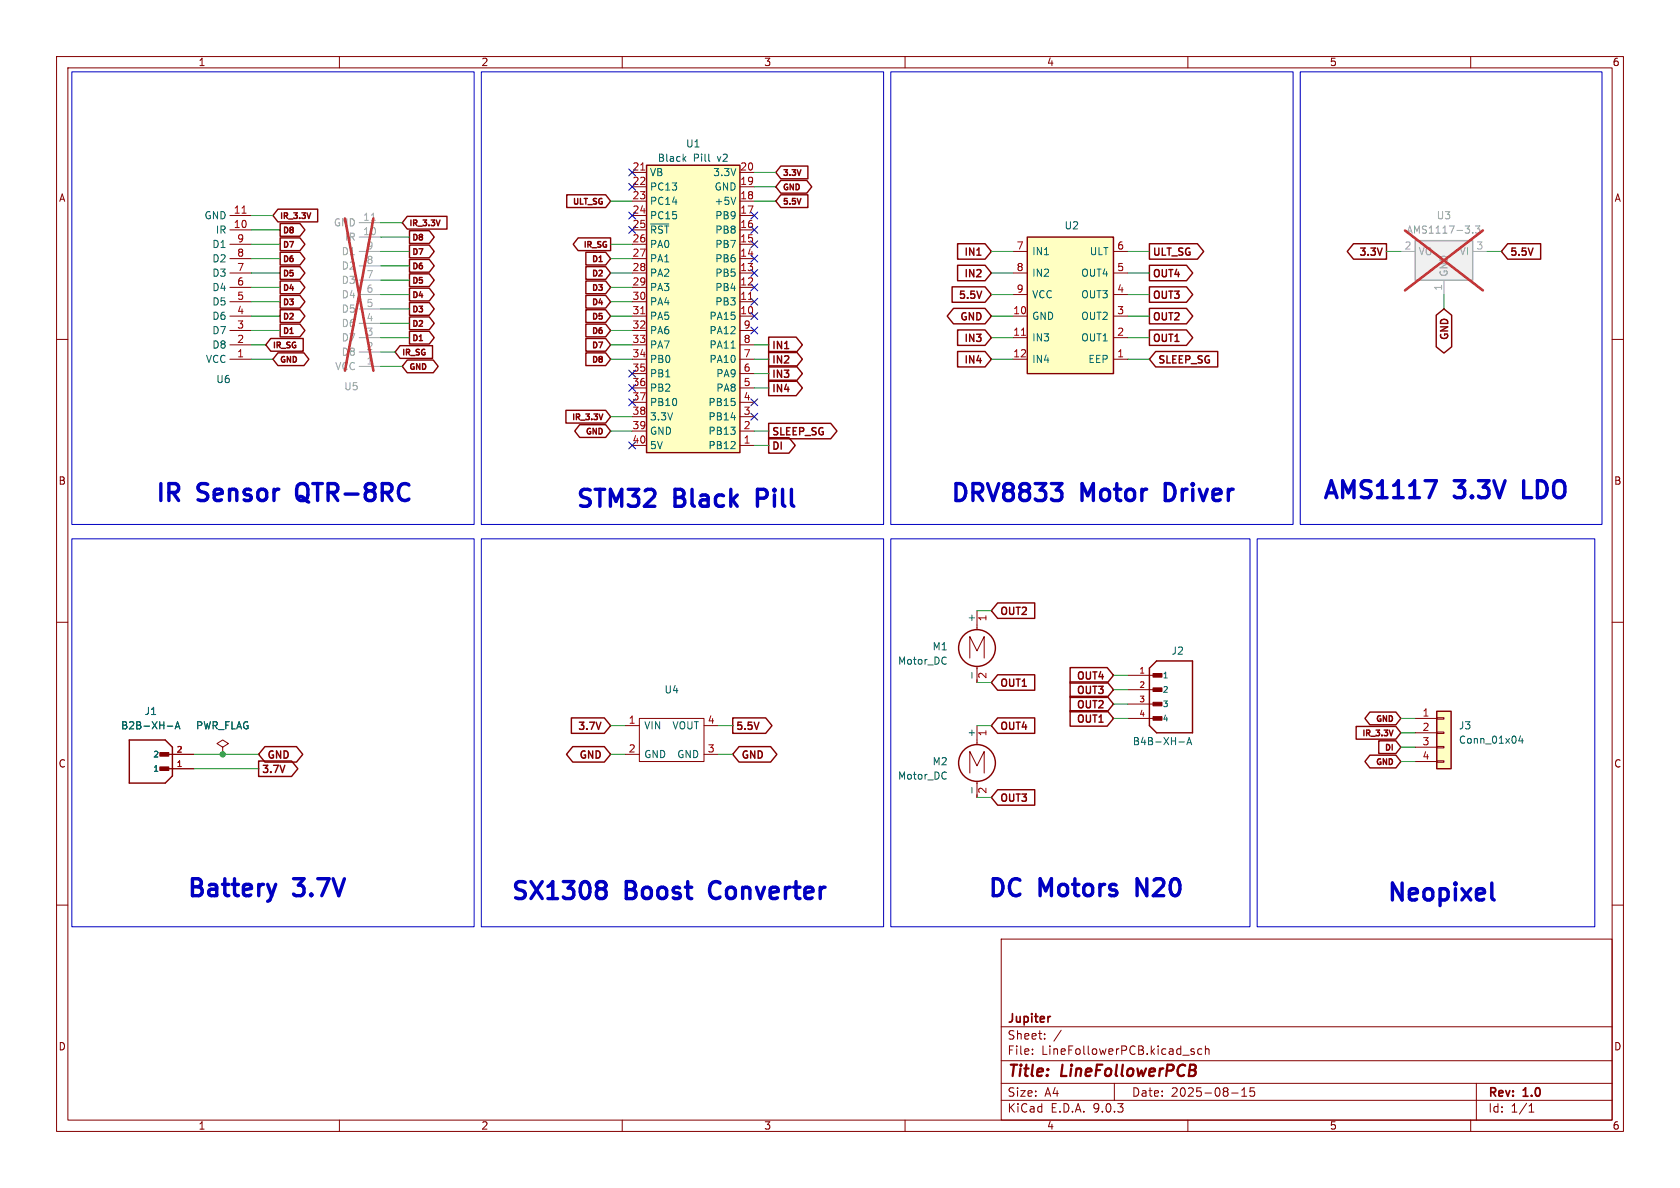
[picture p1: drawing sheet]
<svg xmlns="http://www.w3.org/2000/svg" width="297mm" height="210mm" viewBox="0 0 297 210" stroke-linecap="round" stroke-linejoin="round" font-family="sans-serif">
<g fill="none" stroke="#840000" stroke-width=".18">
<path d="M10 10h277v190h-277zM12 12h273v186h-273zM60 10v2M110 10v2M160 10v2M210 10v2M260 10v2M10 60h2M285 60h2M10 110h2M171.4 116.3v-3.8l1.3 2.6 1.3-2.6v3.8M172.7 108v3.3"/>
<path d="M172.7 117.8v2.9M199.4 119.4h5.1M285 110h2M171.4 136.7v-3.9l1.3 2.6 1.3-2.6v3.9M172.7 128.3v3.3M172.7 138.1v2.9M199.4 121.9h5.1M199.4 124.5h5.1M199.4 127h5.1M10 160h2M177 166h108v32h-108zM285 160h2"/>
<path d="M60 198v2M110 198v2M160 198v2M177 194.5h108M177 191.5h108M177 187.5h108M177 181.5h108M182.5 186.3v.1M182.5 185.5v.1M184.7 183.6v.1M184.7 182.8v.1M187.6 182.1l-1.3 2"/>
<path d="M197 191.5v3M210 198v2M210.6 185.8l.5 .2 .1 .1-.1 .2-.4 .1M210.6 185.5h.5M212.5 185.5l-.5-.1-.3 .3v.4l.2 .2h.6M213.1 185.5l.2-.1 .4 .1v.9M213.1 184.9v1.5M217.7 193.2h1.2M219.5 193.8h.9M219.5 192.7l.5-.4v1.5M221.7 192.3h-.7v.7l.2-.1h.5l.1 .3-.1 .5-.2 .1-.5-.1M260 198v2"/>
<path d="M261 191.5v6.5M270.3 196.6h.9M270.3 195.5l.4-.4v1.5"/>
</g>
<path d="M185.6 179.7h.1" fill="none" stroke="#840000" stroke-width=".3"/>
<g fill="none" stroke="#840000" stroke-width=".25">
<path d="M204.5 116.8h6.3v12.7h-6.3l-1.3-1.2v-10.2z"/>
<circle cx="172.7" cy="114.6" r="3.3"/>
<circle cx="172.7" cy="134.9" r="3.3"/>
</g>
<path d="M167.2 116.2l.1 .1M167.3 117.3l-.1 .1M171.8 118.9v1M167.2 136.5l.1 .1M167.3 137.6l-.1 .1M171.8 139.2v1M208.4 131.2h1M209.8 131.6l.4-1.2 .5 1.2M209.9 131.3h.6" fill="none" stroke="#006464" stroke-width=".18"/>
<g fill="#840000" stroke="#840000" stroke-width=".18">
<path d="M203.8 119.1h1.6v.6h-1.6z"/>
<path d="M203.8 121.6h1.6v.6h-1.6z"/>
<path d="M203.8 124.1h1.6v.7h-1.6z"/>
<path d="M203.8 126.7h1.6v.6h-1.6z"/>
</g>
<path d="M254 125.7h2.5v10.2h-2.5z" fill="#ffffc2"/>
<path d="M254 125.7h2.5v10.2h-2.5z" fill="none" stroke="#840000" stroke-width=".25"/>
<path d="M39.4 132.1l1-.7-1-.6-1 .6 1 .7v1.3M39.4 133.4h.1M250.2 127h3.8M250.2 129.5h3.8M250.2 132.1h3.8M250.2 134.6h3.8M254 126.9h1.3v.2h-1.3zM254 129.4h1.3v.3h-1.3zM254 132h1.3v.2h-1.3zM254 134.5h1.3v.2h-1.3z" fill="none" stroke="#840000" stroke-width=".18"/>
<path d="M268.8 130.1l-.3 .9h.8M269.1 130.5v.9" fill="none" stroke="#006464" stroke-width=".18"/>
<path d="M250.2 42.5h10.1v7h-10.1z" fill="#f0f0f0"/>
<path d="M250.2 42.5h10.1v7h-10.1z" fill="none" stroke="#a1a1a1" stroke-width=".25"/>
<path d="M247.6 44.5h2.6M255.3 49.5v2.6M260.3 44.5h2.6" fill="none" stroke="#a1a1a1" stroke-width=".18"/>
<path d="M260.8 39.9h.8l-.4 .5 .4 .2v.5l-.2 .1-.6-.1M260.3 41.1v.1" fill="none" stroke="#989898" stroke-width=".18"/>
<path d="M248.4 40.7l13.8 10.6M262.2 40.7l-13.8 10.6" fill="none" stroke="#e12e31" stroke-width=".46"/>
<path d="M22.9 130.8h6.3l1.3 1.3v5.1l-1.3 1.2h-6.3z" fill="none" stroke="#840000" stroke-width=".25"/>
<g fill="#840000" stroke="#840000" stroke-width=".18">
<path d="M28.3 135.6h1.5v.6h-1.5z"/>
<path d="M28.3 133h1.5v.7h-1.5z"/>
</g>
<path d="M29.2 135.9h5.1M29.2 133.4h5.1M110.5 133.4h2.5M110.5 128.3h2.5M113 127h11.5v7.6h-11.5zM124.5 133.4h2.5M124.5 128.3h2.5" fill="none" stroke="#840000" stroke-width=".18"/>
<path d="M29.6 128.4h.9M31 128.8l.4-1.2 .4 1.2M31.1 128.5h.6" fill="none" stroke="#006464" stroke-width=".18"/>
<path d="M181.6 41.9h15.2v24.1h-15.2z" fill="#ffffc2"/>
<path d="M181.6 41.9h15.2v24.1h-15.2z" fill="none" stroke="#840000" stroke-width=".25"/>
<path d="M179.1 59.7h2.5M179.1 55.9h2.5M179.1 52.1h2.5M179.1 48.3h2.5M179.1 44.5h2.5M196.8 59.7h2.6M196.8 55.9h2.6M196.8 52.1h2.6M196.8 48.3h2.6M196.8 44.5h2.6M179.1 63.5h2.5M196.8 63.5h2.6" fill="none" stroke="#840000" stroke-width=".18"/>
<path d="M180.6 59.3h.7" fill="none" stroke="#a90000" stroke-width=".18"/>
<path d="M114.3 29.2h16.5v50.8h-16.5z" fill="#ffffc2"/>
<g fill="none" stroke="#840000" stroke-width=".25">
<path d="M49.1 37h7.1v2.2h-7.1l-.8-1.1zM49.5 39.5h3.5l.9 1.1-.9 1.2h-3.5zM54.9 37.6l-.3 1M72 38.2h7v2.3h-7l-.9-1.1zM77.8 38.9l-.3 1M100.2 34.4h6.9l.8 1.2-.8 1.1h-6.9zM114.3 29.2h16.5v50.8h-16.5zM138 31.9h4.6l.9 1.1-.9 1.1h-4.6l-.8-1.1zM138 29.4h4.8v2.2h-4.8l-.8-1.1zM138 34.4h4.8v2.3h-4.8l-.8-1.1zM47.9 59.8h5.7v2.3h-5.7l-.9-1.1zM49.5 49.7h3.5l.9 1.1-.9 1.1h-3.5z"/>
<path d="M49.5 42.1h3.5l.9 1.1-.9 1.1h-3.5zM49.5 44.6h3.5l.9 1.1-.9 1.1h-3.5zM49.5 47.1h3.5l.9 1.2-.9 1.1h-3.5zM49.5 52.2h3.5l.9 1.1-.9 1.2h-3.5zM49.5 57.3h3.5l.9 1.1-.9 1.1h-3.5zM49.5 54.8h3.5l.9 1.1-.9 1.1h-3.5zM72.4 40.8h3.5l.9 1.1-.9 1.1h-3.5zM72.4 43.3h3.5l.9 1.2-.9 1.1h-3.5zM72.4 58.6h3.5l.9 1.1-.9 1.1h-3.5zM72.4 56h3.5l.9 1.2-.9 1.1h-3.5zM72.4 48.4h3.5l.9 1.1-.9 1.2h-3.5zM72.4 53.5h3.5l.9 1.1-.9 1.1h-3.5z"/>
<path d="M72.4 45.9h3.5l.9 1.1-.9 1.1h-3.5zM72.4 50.9h3.5l.9 1.2-.9 1.1h-3.5zM102.2 42.1h5.7v2.2h-5.7l-.9-1.1zM103.6 47.1h3.5l.8 1.2-.8 1.1h-3.5zM103.6 44.6h3.5l.8 1.1-.8 1.1h-3.5zM103.6 49.7h3.5l.8 1.1-.8 1.1h-3.5zM103.6 59.8h3.5l.8 1.2-.8 1.1h-3.5zM103.6 57.3h3.5l.8 1.1-.8 1.1h-3.5zM103.6 54.8h3.5l.8 1.1-.8 1.1h-3.5zM103.6 52.2h3.5l.8 1.1-.8 1.2h-3.5zM105.9 46.2h.6M135.9 59.6h4.8l1.2 1.4-1.2 1.3h-4.8z"/>
<path d="M168.3 50.7h5.8l1.2 1.4-1.2 1.3h-5.8zM168.6 54.5h5.5l1.2 1.4-1.2 1.3h-5.5l-1.1-1.3zM169.3 46.9h4.8l1.2 1.4-1.2 1.3h-4.8zM169.3 43.1h4.8l1.2 1.4-1.2 1.3h-4.8zM169.3 58.3h4.8l1.2 1.4-1.2 1.4h-4.8zM172.7 45.1h.7M173.5 51.5l-.4 1.2M203.2 46.9h6.6l1.1 1.4-1.1 1.3h-6.6zM203.2 50.7h6.6l1.1 1.4-1.1 1.3h-6.6zM203.2 54.5h6.6l1.1 1.4-1.1 1.3h-6.6zM203.2 58.3h6.6l1.1 1.4-1.1 1.4h-6.6zM203.2 43.1h8.5l1.1 1.4-1.1 1.3h-8.5z"/>
<path d="M239.3 43.1h5.8v2.7h-5.8l-1.1-1.3zM244.3 43.8l-.4 1.3M253.9 55.7l1.4-1.1 1.3 1.1v5.6l-1.3 1.1-1.4-1.1zM266.5 43.1h5.9v2.7h-5.9l-1.1-1.3zM49.1 62.4h4.6l.9 1.1-.9 1.1h-4.6l-.8-1.1zM70.7 61.1h5.8v2.3h-5.8l-.9-1.2zM72 63.6h4.6l.9 1.2-.9 1.1h-4.6l-.9-1.1zM100 72.5h7.1l.8 1.2-.8 1.1h-7.1zM102.5 75.1h4.6l.8 1.1-.8 1.1h-4.6l-.9-1.1zM103.6 62.4h3.5l.8 1.1-.8 1.1h-3.5zM106.6 73.2l-.4 1M135.9 77.4h3.6l1.1 1.3-1.1 1.4h-3.6z"/>
<path d="M135.9 74.8h11l1.1 1.4-1.1 1.4h-11zM135.9 62.1h4.8l1.2 1.4-1.2 1.4h-4.8zM135.9 67.2h4.8l1.2 1.4-1.2 1.3h-4.8zM135.9 64.7h4.8l1.2 1.3-1.2 1.4h-4.8zM138.7 61.6h.7M169.3 62.1h4.8l1.2 1.4-1.2 1.4h-4.8zM204.3 62.1h11v2.8h-11l-1.1-1.4zM176.4 106.6h6.5v2.7h-6.5l-1.1-1.3zM176.4 119.3h6.5v2.7h-6.5l-1.1-1.3zM189.2 118h6.5l1.1 1.4-1.1 1.3h-6.5zM45.7 134.5h5.8l1.2 1.4-1.2 1.4h-5.8zM46.8 132h5.6l1.1 1.4-1.1 1.3h-5.6l-1.1-1.3z"/>
<path d="M101 126.9h5.8l1.1 1.4-1.1 1.3h-5.8zM101.3 132h5.5l1.1 1.4-1.1 1.3h-5.5l-1.2-1.3zM106.2 127.7l-.4 1.2M129.5 126.9h5.9l1.1 1.4-1.1 1.3h-5.9zM130.7 132h5.5l1.1 1.4-1.1 1.3h-5.5l-1.2-1.3zM176.4 126.9h6.5v2.7h-6.5l-1.1-1.3zM176.4 139.6h6.5v2.7h-6.5l-1.1-1.3zM189.2 120.6h6.5l1.1 1.3-1.1 1.4h-6.5zM189.2 125.6h6.5l1.1 1.4-1.1 1.4h-6.5zM189.2 123.1h6.5l1.1 1.4-1.1 1.3h-6.5zM239.7 128.4h7.1l.8 1.1-.8 1.2h-7.1zM242.2 125.9h4.6l.8 1.1-.8 1.1h-4.6l-.9-1.1z"/>
<path d="M242.2 133.5h4.6l.8 1.1-.8 1.1h-4.6l-.9-1.1zM243.7 131h3.1l.8 1.1-.8 1.1h-3.1zM246.3 129.1l-.4 1"/>
</g>
<g fill="none" stroke="#840000" stroke-width=".18">
<path d="M40.6 38.1h3.8M111.8 38.1h2.5M111.8 35.6h2.5M111.8 33h2.5M111.8 30.5h2.5M130.8 38.1h2.5M130.8 35.6h2.5M130.8 33h2.5M130.8 30.5h2.5M40.6 58.4h3.8M40.6 55.9h3.8M40.6 53.3h3.8"/>
<path d="M40.6 50.8h3.8M40.6 48.3h3.8M40.6 45.7h3.8M40.6 43.2h3.8M40.6 40.6h3.8M111.8 58.4h2.5M111.8 55.9h2.5M111.8 53.3h2.5M111.8 50.8h2.5M111.8 48.3h2.5M111.8 45.7h2.5M111.8 43.2h2.5"/>
<path d="M111.8 40.6h2.5M130.8 58.4h2.5M130.8 55.9h2.5M130.8 53.3h2.5M130.8 50.8h2.5M130.8 48.3h2.5M130.8 45.7h2.5M130.8 43.2h2.5M130.8 40.6h2.5M40.6 63.5h3.8M40.6 61h3.8M111.8 78.7h2.5"/>
<path d="M111.8 76.2h2.5M111.8 73.7h2.5M111.8 71.1h2.5M111.8 68.6h2.5M111.8 66h2.5M111.8 63.5h2.5M111.8 61h2.5M130.8 78.7h2.5M130.8 76.2h2.5M130.8 73.7h2.5M130.8 71.1h2.5M130.8 68.6h2.5"/>
<path d="M130.8 66h2.5M130.8 63.5h2.5M130.8 61h2.5M29.2 135.9h5.1M29.2 133.4h5.1M39.4 133.4h.1"/>
</g>
<path d="M115 39.6h3.2M120.9 28l.4 .5M121.3 27.7l-.5 .5M125.4 28.5h.1M130.1 34.9l-.4 1.2M129.2 61.5h.8M29.6 128.4h.9M31 128.8l.4-1.2 .4 1.2M31.1 128.5h.6" fill="none" stroke="#006464" stroke-width=".18"/>
<path d="M42.8 37.7h.7M113.3 30.1h.7M113.3 55.5h.7M132.3 52.9h.7" fill="none" stroke="#a90000" stroke-width=".18"/>
<path d="M63.5 39.4h3.8M63.5 59.7h3.8M63.5 57.2h3.8M63.5 54.6h3.8M63.5 52.1h3.8M63.5 49.5h3.8M63.5 47h3.8M63.5 44.5h3.8M63.5 41.9h3.8M63.5 64.8h3.8M63.5 62.2h3.8" fill="none" stroke="#a1a1a1" stroke-width=".18"/>
<path d="M65.6 39h.8" fill="none" stroke="#aaa" stroke-width=".18"/>
<path d="M61 38.6l5 26.9M66 38.6l-5 26.9" fill="none" stroke="#e12e31" stroke-width=".46"/>
<g fill="none" stroke="#009600" stroke-width=".18">
<path d="M44.4 38.1h3.9M67.3 39.4h3.8M107.9 35.6h3.9M133.3 30.5h3.9M133.3 33h3.9M133.3 35.6h3.9M44.4 50.8h5.1M44.4 53.3h5.1M44.4 48.3h5.1M44.4 58.4h5.1M44.4 43.2h5.1M44.4 55.9h5.1"/>
<path d="M44.4 45.7h5.1M44.4 40.6h5.1M67.3 44.5h5.1M67.3 52.1h5.1M67.3 59.7h5.1M67.3 47h5.1M67.3 49.5h5.1M67.3 54.6h5.1M67.3 57.2h5.1M67.3 41.9h5.1M107.9 50.8h3.9M107.9 53.3h3.9"/>
<path d="M107.9 48.3h3.9M107.9 58.4h3.9M107.9 43.2h3.9M107.9 55.9h3.9M107.9 45.7h3.9M175.3 48.3h3.8M175.3 44.5h3.8M175.3 52.1h3.8M175.3 59.7h3.8M175.3 55.9h3.8M199.4 48.3h3.8M199.4 44.5h3.8"/>
<path d="M199.4 52.1h3.8M199.4 59.7h3.8M199.4 55.9h3.8M245.1 44.5h2.5M255.3 52.1v2.5M262.9 44.5h2.5M44.4 61h2.6M44.4 63.5h3.9M67.3 62.2h2.5M67.3 64.8h3.8M107.9 61h3.9M107.9 76.2h3.9"/>
<path d="M107.9 63.5h3.9M107.9 73.7h3.9M133.3 61h2.6M133.3 76.2h2.6M133.3 66h2.6M133.3 68.6h2.6M133.3 63.5h2.6M133.3 78.7h2.6M175.3 63.5h3.8M199.4 63.5h3.8M172.7 108h2.6M196.8 119.4h2.6"/>
<path d="M34.3 133.4h11.4M34.3 135.9h11.4M107.9 128.3h2.6M107.9 133.4h2.6M127 128.3h2.5M127 133.4h2.5M172.7 128.3h2.6M172.7 120.7h2.6M196.8 121.9h2.6M196.8 127h2.6M196.8 124.5h2.6M247.6 134.6h2.6"/>
<path d="M247.6 129.5h2.6M247.6 132.1h2.6M247.6 127h2.6M172.7 141h2.6"/>
</g>
<g fill="none" stroke="#000084" stroke-width=".18">
<path d="M111.2 29.9l1.2 1.2M111.2 37.5l1.2 1.2M111.2 32.4l1.2 1.2M112.4 29.9l-1.2 1.2M112.4 37.5l-1.2 1.2M112.4 32.4l-1.2 1.2M132.7 37.5l1.3 1.2M134 37.5l-1.3 1.2M111.2 40l1.2 1.2M112.4 40l-1.2 1.2M132.7 50.2l1.3 1.2M132.7 40l1.3 1.2"/>
<path d="M132.7 45.1l1.3 1.2M132.7 57.8l1.3 1.2M132.7 55.3l1.3 1.2M132.7 52.7l1.3 1.2M132.7 47.7l1.3 1.2M132.7 42.6l1.3 1.2M134 50.2l-1.3 1.2M134 40l-1.3 1.2M134 45.1l-1.3 1.2M134 57.8l-1.3 1.2M134 55.3l-1.3 1.2M134 52.7l-1.3 1.2"/>
<path d="M134 47.7l-1.3 1.2M134 42.6l-1.3 1.2M111.2 70.5l1.2 1.2M111.2 78.1l1.2 1.2M111.2 65.4l1.2 1.2M111.2 68l1.2 1.2M112.4 70.5l-1.2 1.2M112.4 78.1l-1.2 1.2M112.4 65.4l-1.2 1.2M112.4 68l-1.2 1.2M132.7 70.5l1.3 1.2M132.7 73.1l1.3 1.2"/>
<path d="M134 70.5l-1.3 1.2M134 73.1l-1.3 1.2"/>
</g>
<path d="M185.9 85.5h1.8l-1 1.1a.81 .81 0 0 1 1 .6v.7l-.3 .4-.2 .2h-.9M251.9 85h2l-1.2 3M48.7 156.3l-.7 2M106 155.8h.6a.65 .65 0 0 1 .6 .7 .65 .65 0 0 1-.6 .6M106 157.1h.6M106.6 157.1l.4 .3 .1 .3v.6l-.2 .4-.3 .1h-.6M263.7 156.1v2.6l.2 .3 .3 .1" fill="none" stroke="#0000c2" stroke-width=".6"/>
<path d="M12.7 12.7h71.1v80h-71.1zM85.1 12.7h71.1v80h-71.1zM157.5 12.7h71.1v80h-71.1zM229.9 12.7h53.3v80h-53.3zM12.7 95.3h71.1v68.5h-71.1zM85.1 95.3h71.1v68.5h-71.1zM157.5 95.3h63.5v68.5h-63.5zM222.2 95.3h59.7v68.5h-59.7z" fill="none" stroke="#0000c2" stroke-width=".18"/>
<circle cx="39.4" cy="133.4" r=".46" fill="#009600" stroke="#009600" stroke-width=".18"/>
<g font-size="4.2" fill="#0000c2">
<text x="27.1" y="89.5">IR</text>
<text x="35" y="89.5">Sensor</text>
<text x="53.7" y="89.5">QTR-8RC</text>
<text x="167.7" y="89.5">DRV8833</text>
<text x="191.2" y="89.5">Motor</text>
<text x="207.1" y="89.5">Driver</text>
<text x="233.5" y="89">AMS1117</text>
<text x="257.3" y="89">3.3V</text>
<text x="270.5" y="89">LDO</text>
<text x="101.5" y="90.5">STM32</text>
<text x="119.2" y="90.5">Black</text>
<text x="135" y="90.5">Pill</text>
<text x="32.7" y="159.4">Battery</text>
<text x="52.1" y="159.4">3.7V</text>
<text x="90" y="159.9">SX1308</text>
<text x="110.6" y="159.9">Boost</text>
<text x="126.7" y="159.9">Converter</text>
<text x="174.3" y="159.4">DC</text>
<text x="183.8" y="159.4">Motors</text>
<text x="202.1" y="159.4">N20</text>
<text x="244.8" y="160.1">Neopixel</text>
</g>
<g font-size="2.8" fill="#840000">
<text x="178" y="190.9">Title:</text>
<text x="187.7" y="190.9">LineFollowerPCB</text>
</g>
<g font-size="2.1" fill="#840000">
<text x="178" y="184">Sheet:</text>
<text x="178" y="181.2">Jupiter</text>
<text x="178" y="186.7">File:</text>
<text x="184.1" y="186.7">LineFollowerPCB.kicad_sch</text>
<text x="178" y="196.9">KiCad</text>
<text x="178" y="194.1">Size:</text>
<text x="184.7" y="194.1">A4</text>
<text x="185.7" y="196.9">E.D.A.</text>
<text x="193.3" y="196.9">9.0.3</text>
<text x="200" y="194.1">Date:</text>
<text x="207" y="194.1">2025-08-15</text>
<text x="263" y="194.3">Rev:</text>
<text x="263" y="196.9">Id:</text>
<text x="267.1" y="196.9">1/1</text>
<text x="269.4" y="194.3">1.0</text>
</g>
<g font-size="1.8" fill="#840000">
<text x="35" y="11.9">1</text>
<text x="85" y="11.9">2</text>
<text x="135" y="11.9">3</text>
<text x="185" y="11.9">4</text>
<text x="235" y="11.9">5</text>
<text x="285" y="11.9">6</text>
<text x="10.3" y="35.9">A</text>
<text x="285.3" y="35.9">A</text>
<text x="170.2" y="45.6">IN1</text>
<text x="203.7" y="45.6">ULT_SG</text>
<text x="240" y="45.6">3.3V</text>
<text x="266.9" y="45.6">5.5V</text>
<text x="169.2" y="53.2">5.5V</text>
<text x="170.2" y="49.4">IN2</text>
<text x="203.7" y="49.4">OUT4</text>
<text x="203.7" y="53.2">OUT3</text>
<text x="169.5" y="57">GND</text>
<text x="203.7" y="57">OUT2</text>
<text x="136.4" y="64.6">IN2</text>
<text x="136.4" y="62.1">IN1</text>
<text x="170.2" y="64.6">IN4</text>
<text x="170.2" y="60.8">IN3</text>
<text x="203.7" y="60.8">OUT1</text>
<text x="204.6" y="64.6">SLEEP_SG</text>
<text x="256.4" y="60.4" transform="rotate(-90 256.4 60.4)">GND</text>
<text x="136.4" y="69.7">IN4</text>
<text x="136.4" y="67.1">IN3</text>
<text x="136.4" y="77.3">SLEEP_SG</text>
<text x="136.4" y="79.8">DI</text>
<text x="10.3" y="85.9">B</text>
<text x="285.3" y="85.9">B</text>
<text x="176.7" y="109.1">OUT2</text>
<text x="176.7" y="121.8">OUT1</text>
<text x="190.1" y="123">OUT3</text>
<text x="190.1" y="120.5">OUT4</text>
<text x="190.1" y="125.6">OUT2</text>
<text x="101.9" y="129.4">3.7V</text>
<text x="130" y="129.4">5.5V</text>
<text x="176.7" y="129.4">OUT4</text>
<text x="190.1" y="128.1">OUT1</text>
<text x="10.3" y="135.9">C</text>
<text x="46.2" y="137">3.7V</text>
<text x="47.1" y="134.5">GND</text>
<text x="102.1" y="134.5">GND</text>
<text x="131" y="134.5">GND</text>
<text x="285.3" y="135.9">C</text>
<text x="176.7" y="142.1">OUT3</text>
<text x="10.3" y="185.9">D</text>
<text x="285.3" y="185.9">D</text>
<text x="35" y="199.9">1</text>
<text x="85" y="199.9">2</text>
<text x="135" y="199.9">3</text>
<text x="185" y="199.9">4</text>
<text x="235" y="199.9">5</text>
<text x="285" y="199.9">6</text>
</g>
<g font-size="1.8" fill="#006464">
<text x="116.2" y="28.8">Black</text>
<text x="121.2" y="26.3">U1</text>
<text x="122.6" y="28.8">Pill</text>
<text x="126.9" y="28.8">v2</text>
<text x="114.8" y="33.9">PC13</text>
<text x="114.8" y="31.3">VB</text>
<text x="126" y="31.3">3.3V</text>
<text x="126.2" y="33.9">GND</text>
<text x="36.1" y="39">GND</text>
<text x="38.1" y="41.5">IR</text>
<text x="114.8" y="41.5">~{RST}</text>
<text x="114.8" y="39">PC15</text>
<text x="114.8" y="36.4">PC14</text>
<text x="126.2" y="36.4">+5V</text>
<text x="126.3" y="41.5">PB8</text>
<text x="126.3" y="39">PB9</text>
<text x="188.1" y="40.7">U2</text>
<text x="37.4" y="46.6">D2</text>
<text x="37.4" y="44">D1</text>
<text x="114.8" y="46.6">PA1</text>
<text x="114.8" y="44">PA0</text>
<text x="126.3" y="46.6">PB6</text>
<text x="126.3" y="44">PB7</text>
<text x="182.4" y="45.3">IN1</text>
<text x="192.6" y="45.3">ULT</text>
<text x="37.4" y="51.7">D4</text>
<text x="37.4" y="49.1">D3</text>
<text x="114.8" y="51.7">PA3</text>
<text x="114.8" y="49.1">PA2</text>
<text x="126.3" y="51.7">PB4</text>
<text x="126.3" y="49.1">PB5</text>
<text x="182.4" y="52.9">VCC</text>
<text x="182.4" y="49.1">IN2</text>
<text x="191" y="52.9">OUT3</text>
<text x="191" y="49.1">OUT4</text>
<text x="37.4" y="59.3">D7</text>
<text x="37.4" y="56.7">D6</text>
<text x="37.4" y="54.2">D5</text>
<text x="114.8" y="59.3">PA6</text>
<text x="114.8" y="56.7">PA5</text>
<text x="114.8" y="54.2">PA4</text>
<text x="125.3" y="59.3">PA12</text>
<text x="125.3" y="56.7">PA15</text>
<text x="126.3" y="54.2">PB3</text>
<text x="182.4" y="56.7">GND</text>
<text x="191" y="56.7">OUT2</text>
<text x="36.3" y="64.4">VCC</text>
<text x="37.4" y="61.8">D8</text>
<text x="114.8" y="64.4">PB0</text>
<text x="114.8" y="61.8">PA7</text>
<text x="125.3" y="64.4">PA10</text>
<text x="125.3" y="61.8">PA11</text>
<text x="182.4" y="64.4">IN4</text>
<text x="182.4" y="60.6">IN3</text>
<text x="191" y="60.6">OUT1</text>
<text x="192.3" y="64.4">EEP</text>
<text x="38.1" y="67.9">U6</text>
<text x="114.8" y="72">PB10</text>
<text x="114.8" y="69.4">PB2</text>
<text x="114.8" y="66.9">PB1</text>
<text x="125.1" y="72">PB15</text>
<text x="126.5" y="69.4">PA8</text>
<text x="126.5" y="66.9">PA9</text>
<text x="114.8" y="77.1">GND</text>
<text x="114.8" y="74.5">3.3V</text>
<text x="125.1" y="77.1">PB13</text>
<text x="125.1" y="74.5">PB14</text>
<text x="114.8" y="79.6">5V</text>
<text x="125.1" y="79.6">PB12</text>
<text x="172.5" y="110.1" transform="rotate(-90 172.5 110.1)">+</text>
<text x="158.7" y="117.7">Motor_DC</text>
<text x="164.8" y="115.2">M1</text>
<text x="207" y="115.9">J2</text>
<text x="117.4" y="122.8">U4</text>
<text x="21.3" y="129.1">B2B-XH-A</text>
<text x="25.5" y="126.6">J1</text>
<text x="34.6" y="129.1">PWR_FLAG</text>
<text x="113.8" y="129.1">VIN</text>
<text x="118.8" y="129.1">VOUT</text>
<text x="172.5" y="130.4" transform="rotate(-90 172.5 130.4)">+</text>
<text x="200.2" y="131.9">B4B-XH-A</text>
<text x="257.8" y="129.1">J3</text>
<text x="257.8" y="131.7">Conn_01x04</text>
<text x="113.8" y="134.2">GND</text>
<text x="119.6" y="134.2">GND</text>
<text x="164.8" y="135.5">M2</text>
<text x="158.7" y="138">Motor_DC</text>
</g>
<g font-size="1.8" fill="#a90000">
<text x="111.7" y="35.3">23</text>
<text x="111.7" y="32.8">22</text>
<text x="111.7" y="30.2">21</text>
<text x="130.8" y="35.3">18</text>
<text x="130.8" y="32.8">19</text>
<text x="130.8" y="30.2">20</text>
<text x="41.2" y="40.4">10</text>
<text x="41.2" y="37.8">11</text>
<text x="111.7" y="40.4">25</text>
<text x="111.7" y="37.8">24</text>
<text x="130.8" y="40.4">16</text>
<text x="130.8" y="37.8">17</text>
<text x="41.8" y="45.5">8</text>
<text x="41.8" y="42.9">9</text>
<text x="111.7" y="45.5">27</text>
<text x="111.7" y="42.9">26</text>
<text x="130.8" y="45.5">14</text>
<text x="130.8" y="42.9">15</text>
<text x="179.6" y="44.2">7</text>
<text x="197.4" y="44.2">6</text>
<text x="41.8" y="53.1">5</text>
<text x="41.8" y="50.5">6</text>
<text x="41.8" y="48">7</text>
<text x="111.7" y="53.1">30</text>
<text x="111.7" y="50.5">29</text>
<text x="111.7" y="48">28</text>
<text x="130.8" y="53.1">11</text>
<text x="130.8" y="50.5">12</text>
<text x="130.8" y="48">13</text>
<text x="179.6" y="51.8">9</text>
<text x="179.6" y="48">8</text>
<text x="197.4" y="51.8">4</text>
<text x="197.4" y="48">5</text>
<text x="41.8" y="58.2">3</text>
<text x="41.8" y="55.6">4</text>
<text x="111.7" y="58.2">32</text>
<text x="111.7" y="55.6">31</text>
<text x="130.8" y="55.6">10</text>
<text x="131.4" y="58.2">9</text>
<text x="179" y="59.4">11</text>
<text x="179" y="55.6">10</text>
<text x="197.4" y="59.4">2</text>
<text x="197.4" y="55.6">3</text>
<text x="41.8" y="63.2">1</text>
<text x="41.8" y="60.7">2</text>
<text x="111.7" y="65.8">35</text>
<text x="111.7" y="63.2">34</text>
<text x="111.7" y="60.7">33</text>
<text x="131.4" y="65.8">6</text>
<text x="131.4" y="63.2">7</text>
<text x="131.4" y="60.7">8</text>
<text x="179" y="63.2">12</text>
<text x="197.4" y="63.2">1</text>
<text x="111.7" y="70.9">37</text>
<text x="111.7" y="68.3">36</text>
<text x="131.4" y="70.9">4</text>
<text x="131.4" y="68.3">5</text>
<text x="111.7" y="75.9">39</text>
<text x="111.7" y="73.4">38</text>
<text x="131.4" y="75.9">2</text>
<text x="131.4" y="73.4">3</text>
<text x="111.7" y="78.5">40</text>
<text x="131.4" y="78.5">1</text>
<text x="174.7" y="109.9" transform="rotate(-90 174.7 109.9)">1</text>
<text x="174.7" y="120.1" transform="rotate(-90 174.7 120.1)">2</text>
<text x="111.1" y="128">1</text>
<text x="125" y="128">4</text>
<text x="174.7" y="130.2" transform="rotate(-90 174.7 130.2)">1</text>
<text x="251.4" y="126.7">1</text>
<text x="251.4" y="129.3">2</text>
<text x="251.4" y="131.8">3</text>
<text x="111.1" y="133.1">2</text>
<text x="125" y="133.1">3</text>
<text x="251.4" y="134.4">4</text>
<text x="174.7" y="140.4" transform="rotate(-90 174.7 140.4)">2</text>
</g>
<g font-size="1.8" fill="#989898">
<text x="58.9" y="40.2">GND</text>
<text x="248.6" y="41.5">AMS1117-3.3</text>
<text x="253.9" y="39">U3</text>
<text x="60.3" y="47.9">D2</text>
<text x="60.3" y="45.3">D1</text>
<text x="60.9" y="42.8">IR</text>
<text x="250.7" y="45.3">VO</text>
<text x="257.9" y="45.3">VI</text>
<text x="60.3" y="52.9">D4</text>
<text x="60.3" y="50.4">D3</text>
<text x="256.1" y="49" transform="rotate(-90 256.1 49)">GND</text>
<text x="60.3" y="58">D6</text>
<text x="60.3" y="55.5">D5</text>
<text x="59.2" y="65.6">VCC</text>
<text x="60.3" y="63.1">D8</text>
<text x="60.3" y="60.6">D7</text>
<text x="60.7" y="69.2">U5</text>
</g>
<g font-size="1.8" fill="#aaa">
<text x="64.1" y="41.7">10</text>
<text x="64.1" y="39.1">11</text>
<text x="64.7" y="46.7">8</text>
<text x="64.7" y="44.2">9</text>
<text x="248.2" y="44.2">2</text>
<text x="260.9" y="44.2">3</text>
<text x="64.7" y="51.8">6</text>
<text x="64.7" y="49.3">7</text>
<text x="255" y="51.5" transform="rotate(-90 255 51.5)">1</text>
<text x="64.7" y="59.4">3</text>
<text x="64.7" y="56.9">4</text>
<text x="64.7" y="54.4">5</text>
<text x="64.7" y="64.5">1</text>
<text x="64.7" y="62">2</text>
</g>
<g font-size="1.4" fill="#840000">
<text x="138.3" y="34">GND</text>
<text x="138.3" y="31.4">3.3V</text>
<text x="49.4" y="39">IR_3.3V</text>
<text x="49.9" y="41.6">D8</text>
<text x="72.2" y="40.3">IR_3.3V</text>
<text x="100.9" y="36.5">ULT_SG</text>
<text x="138.3" y="36.5">5.5V</text>
<text x="49.9" y="44.1">D7</text>
<text x="49.9" y="46.7">D6</text>
<text x="72.8" y="42.9">D8</text>
<text x="72.8" y="45.4">D7</text>
<text x="72.8" y="47.9">D6</text>
<text x="102.8" y="44.1">IR_SG</text>
<text x="104.3" y="46.7">D1</text>
<text x="49.9" y="51.7">D4</text>
<text x="49.9" y="49.2">D5</text>
<text x="72.8" y="50.5">D5</text>
<text x="72.8" y="53">D4</text>
<text x="104.3" y="49.2">D2</text>
<text x="104.3" y="51.7">D3</text>
<text x="49.9" y="54.3">D3</text>
<text x="49.9" y="59.4">D1</text>
<text x="49.9" y="56.8">D2</text>
<text x="72.8" y="58.1">D2</text>
<text x="72.8" y="55.6">D3</text>
<text x="104.3" y="59.4">D6</text>
<text x="104.3" y="56.8">D5</text>
<text x="104.3" y="54.3">D4</text>
<text x="48.1" y="61.9">IR_SG</text>
<text x="49.4" y="64.4">GND</text>
<text x="71" y="63.2">IR_SG</text>
<text x="72.2" y="65.7">GND</text>
<text x="72.8" y="60.6">D1</text>
<text x="104.3" y="61.9">D7</text>
<text x="104.3" y="64.4">D8</text>
<text x="100.8" y="74.6">IR_3.3V</text>
<text x="103.2" y="77.1">GND</text>
<text x="240.5" y="130.5">IR_3.3V</text>
<text x="242.9" y="127.9">GND</text>
<text x="242.9" y="135.6">GND</text>
<text x="244.5" y="133">DI</text>
</g>
<g font-size="1.4" fill="#a90000">
<text x="201.3" y="119.1">1</text>
<text x="201.3" y="121.7">2</text>
<text x="201.3" y="124.2">3</text>
<text x="201.3" y="126.7">4</text>
<text x="31.1" y="135.6">1</text>
<text x="31.1" y="133.1">2</text>
</g>
<g font-size="1.4" fill="#006464">
<text x="205.5" y="120.1">1</text>
<text x="205.5" y="122.7">2</text>
<text x="205.5" y="125.2">3</text>
<text x="205.5" y="127.7">4</text>
<text x="27" y="136.6">1</text>
<text x="27" y="134.1">2</text>
</g>
</svg>
